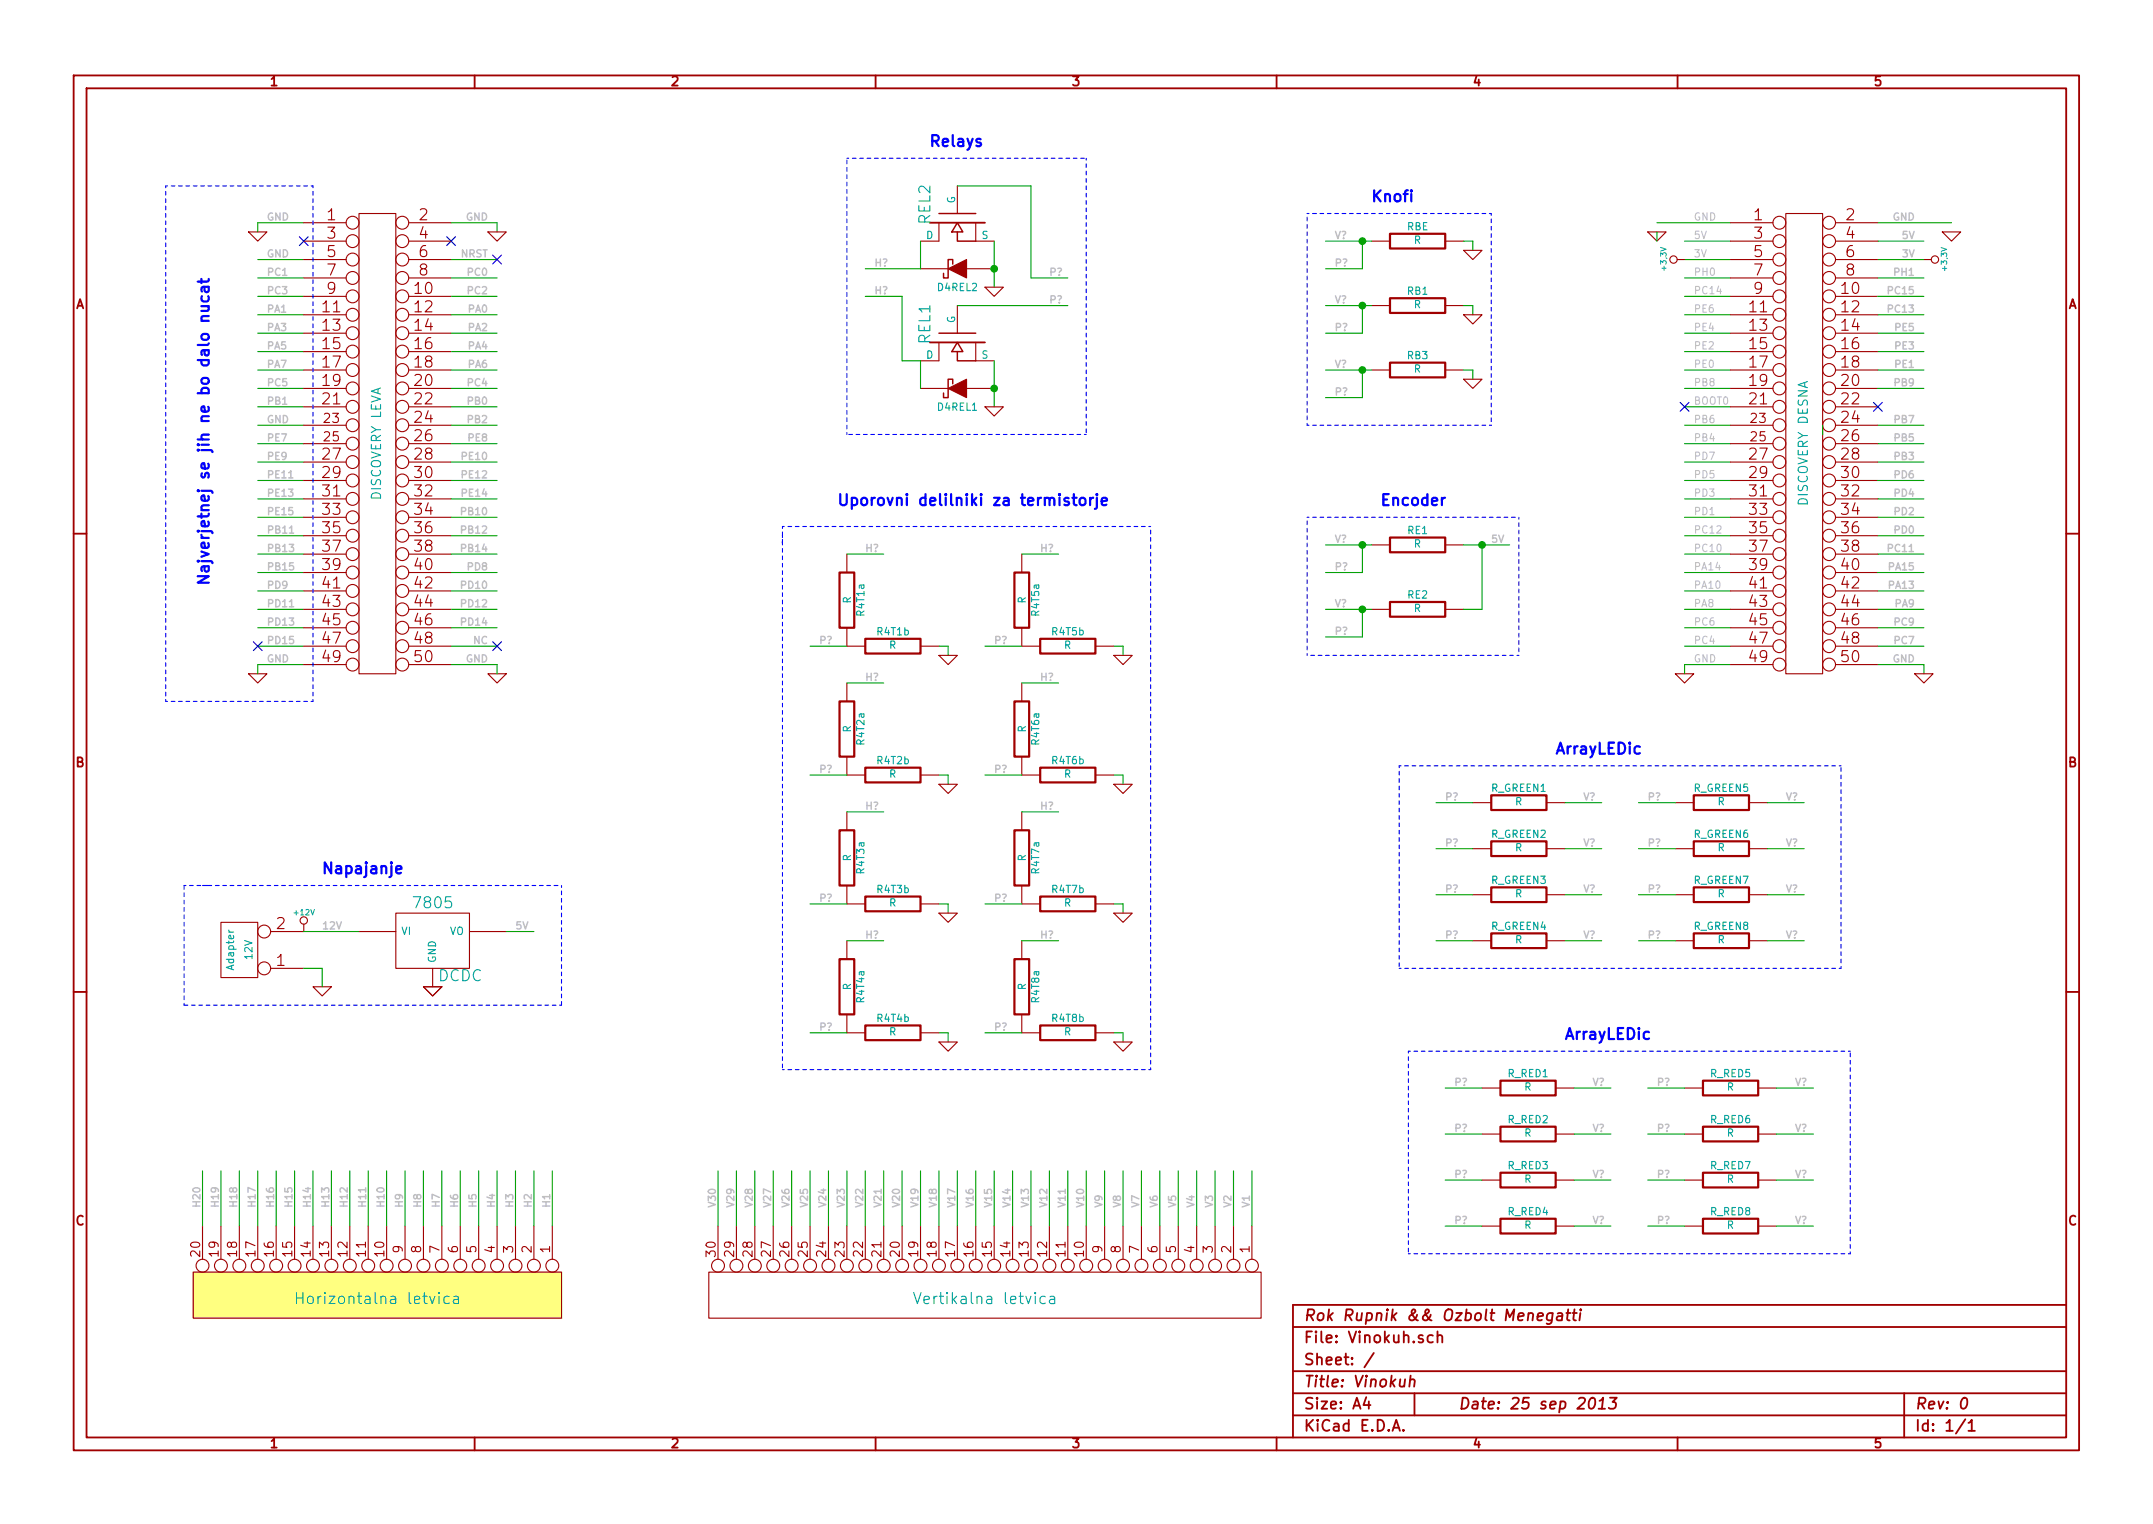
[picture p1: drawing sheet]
<svg xmlns="http://www.w3.org/2000/svg" width="297mm" height="210mm" viewBox="0 0 297 210" stroke-linecap="round" stroke-linejoin="round" font-family="sans-serif">
<g fill="none" stroke="#a00000" stroke-width=".25">
<path d="M10.2 10.4h276.6v189.7h-276.6zM11.9 12.2h273.2v186.1h-273.2zM65.5 10.4v1.8M120.8 10.4v1.8M176.1 10.4v1.8M231.4 10.4v1.8M128.3 30.7h7.6M128.3 47.2h7.6M10.2 73.6h1.7M285.1 73.6h1.7M10.2 136.8h1.7M285.1 136.8h1.7"/>
<path d="M65.5 198.3v1.8M120.8 198.3v1.8M176.1 198.3v1.8M178.4 183.1h106.7M178.4 189.2h106.7M178.4 195.3h106.7M178.4 192.2h106.7M188.5 192.8l-.4 1h1M188.8 193.3v1.1M189.5 186.7l-1.3 1.9M192.1 197.4l.5-1.5 .5 1.5M192.3 197h.7"/>
<path d="M193.2 190.3l-.1 .9a.45 .45 0 0 0 .6 0M193.6 197.3h.1l-.1 .1-.1-.1h.1v.1M193.9 190.3l-.2 1M194.5 190.4a.38 .38 0 0 1 .7 .1l-.1 .8M194.6 189.8l-.2 1.5M195.1 192.2v3.1M197.7 184.3a.48 .48 0 0 0-.7 0v.6a.48 .48 0 0 0 .7 .2M198.3 184.3a.38 .38 0 0 1 .7 .1v.8M198.3 183.7v1.5M212.1 181.7l.8-.2-.1-.3-.1-.1-.5 .1-.1 .8 .2 .2 .4-.1M214.2 181.2a.51 .51 0 0 0-.8 .3v.5a.53 .53 0 0 0 .7 .1M214.2 181.1l-.1 1.3a.48 .48 0 0 1-.7 .2"/>
<path d="M214.9 181.2l.2-.1 .4 .1 .1 .2-.1 .8M215.5 181.5l-.5 .1a.35 .35 0 0 0-.2 .5l.2 .1 .5-.1M216.1 181.1h.6M216.4 180.6l-.2 1.4 .1 .1 .3 .1M217 181.1h.6M217.2 180.6l-.1 1.4v.1l.3 .1M218 181.1l-.1 1.1M218.1 180.6l-.1 .1 .1 .1 .1-.1-.1-.1v.2M219.4 193a.35 .35 0 0 1 .4-.2 .35 .35 0 0 1 .3 .3 .87 .87 0 0 1-.6 1.3l-.2-.1a1.14 1.14 0 0 1 .1-1.3zM220.5 194.4h.9M220.7 193.3l.5-.5-.2 1.6M222.1 192.8h1l-.6 .6a.38 .38 0 0 1 .5 .3l-.1 .4-.2 .2-.6 .1-.2-.2"/>
<path d="M231.4 198.3v1.8M262.7 192.2v6.1M270.8 193a.35 .35 0 0 1 .3-.2 .35 .35 0 0 1 .3 .3 .87 .87 0 0 1-.6 1.3l-.1-.1a1.14 1.14 0 0 1 .1-1.3zM271.1 195.8l-1.3 2M271.6 196.3l.4-.4v1.5M271.6 197.4h.9M285.1 180h-106.7v18.3"/>
</g>
<g fill="none" stroke="#a00000" stroke-width=".3">
<path d="M191.8 32.3h7.6v2h-7.6zM191.8 41.1h7.6v2.1h-7.6zM191.8 50h7.6v2.1h-7.6zM115.8 79h2.1v7.6h-2.1zM140 79h2v7.6h-2zM191.8 74.2h7.6v2h-7.6zM115.8 96.8h2.1v7.6h-2.1zM119.4 88.1h7.6v2.1h-7.6zM140 96.8h2v7.6h-2zM143.5 88.1h7.6v2.1h-7.6zM191.8 83.1h7.6v2h-7.6zM115.8 114.5h2.1v7.7h-2.1z"/>
<path d="M119.4 105.9h7.6v2h-7.6zM140 114.5h2v7.7h-2zM143.5 105.9h7.6v2h-7.6zM205.7 116.1h7.7v2h-7.7zM205.7 109.7h7.7v2.1h-7.7zM233.7 116.1h7.6v2h-7.6zM233.7 109.7h7.6v2.1h-7.6zM115.8 132.3h2.1v7.6h-2.1zM119.4 123.7h7.6v2h-7.6zM140 132.3h2v7.6h-2zM143.5 123.7h7.6v2h-7.6zM205.7 128.8h7.7v2h-7.7z"/>
<path d="M205.7 122.4h7.7v2.1h-7.7zM233.7 128.8h7.6v2h-7.6zM233.7 122.4h7.6v2.1h-7.6zM119.4 141.5h7.6v2h-7.6zM143.5 141.5h7.6v2h-7.6zM207 155.4h7.6v2.1h-7.6zM207 149.1h7.6v2h-7.6zM234.9 155.4h7.7v2.1h-7.7zM234.9 149.1h7.7v2h-7.7zM207 168.1h7.6v2.1h-7.6zM207 161.8h7.6v2h-7.6zM234.9 168.1h7.7v2.1h-7.7z"/>
<path d="M234.9 161.8h7.7v2h-7.7z"/>
</g>
<g fill="none" stroke="#a00000" stroke-width=".15">
<path d="M34.3 32h2.5l-1.2 1.3zM41.9 30.7h5.9M41.9 33.3h5.9M41.9 35.8h5.9M41.9 38.3h5.9M49.5 29.5h5.1v63.5h-5.1zM56.4 30.7h5.8M56.4 33.3h5.8M56.4 35.8h5.8M56.4 38.3h5.8M67.3 32h2.5l-1.2 1.3zM127 37.1h3.8"/>
<path d="M129.5 30.7v2.6h-2.5M132.1 25.6v3.9M133.3 37.1h3.9M134.6 30.7v2.6h2.6M135.9 39.6h2.5l-1.2 1.3zM189.2 33.3h2.6M199.4 33.3h2.5M201.9 34.5h2.6l-1.3 1.3zM227.3 32h2.6l-1.3 1.3zM231.4 35.8h1M238.8 30.7h5.8M238.8 33.3h5.8"/>
<path d="M238.8 35.8h5.8M238.8 38.3h5.8M246.4 29.5h5.1v63.5h-5.1zM253.2 30.7h5.9M253.2 33.3h5.9M253.2 35.8h5.9M253.2 38.3h5.9M265.4 35.8h1M268 32h2.5l-1.3 1.3zM41.9 40.9h5.9M41.9 53.6h5.9M41.9 43.4h5.9"/>
<path d="M41.9 56.1h5.9M41.9 46h5.9M41.9 58.7h5.9M41.9 48.5h5.9M41.9 51h5.9M56.4 40.9h5.8M56.4 53.6h5.8M56.4 43.4h5.8M56.4 56.1h5.8M56.4 46h5.8M56.4 58.7h5.8M56.4 48.5h5.8"/>
<path d="M56.4 51h5.8M127 53.6h3.8M129.5 47.2v2.6h-2.5M132.1 42.2v3.8M133.3 53.6h3.9M134.6 47.2v2.6h2.6M135.9 56.1h2.5l-1.2 1.3zM189.2 51h2.6M189.2 42.2h2.6M199.4 51h2.5M199.4 42.2h2.5M201.9 43.4h2.6l-1.3 1.3z"/>
<path d="M201.9 52.3h2.6l-1.3 1.3zM238.8 40.9h5.8M238.8 53.6h5.8M238.8 43.4h5.8M238.8 56.1h5.8M238.8 46h5.8M238.8 58.7h5.8M238.8 48.5h5.8M238.8 51h5.8M253.2 40.9h5.9M253.2 53.6h5.9M253.2 43.4h5.9"/>
<path d="M253.2 56.1h5.9M253.2 46h5.9M253.2 58.7h5.9M253.2 48.5h5.9M253.2 51h5.9M41.9 66.3h5.9M41.9 79h5.9M41.9 68.8h5.9M41.9 71.4h5.9M41.9 61.2h5.9M41.9 73.9h5.9M41.9 63.7h5.9"/>
<path d="M41.9 76.4h5.9M56.4 66.3h5.8M56.4 79h5.8M56.4 68.8h5.8M56.4 71.4h5.8M56.4 61.2h5.8M56.4 73.9h5.8M56.4 63.7h5.8M56.4 76.4h5.8M116.8 76.4v2.6M141 76.4v2.6M189.2 75.2h2.6"/>
<path d="M199.4 75.2h2.5M238.8 66.3h5.8M238.8 79h5.8M238.8 68.8h5.8M238.8 71.4h5.8M238.8 61.2h5.8M238.8 73.9h5.8M238.8 63.7h5.8M238.8 76.4h5.8M253.2 66.3h5.9M253.2 79h5.9M253.2 68.8h5.9"/>
<path d="M253.2 71.4h5.9M253.2 61.2h5.9M253.2 73.9h5.9M253.2 63.7h5.9M253.2 76.4h5.9M34.3 93h2.5l-1.2 1.2zM41.9 89.1h5.9M41.9 91.7h5.9M41.9 81.5h5.9M41.9 84.1h5.9M41.9 86.6h5.9M56.4 89.1h5.8"/>
<path d="M56.4 91.7h5.8M56.4 81.5h5.8M56.4 84.1h5.8M56.4 86.6h5.8M67.3 93h2.5l-1.2 1.2zM116.8 86.6v2.5h2.6M116.8 94.2v2.6M127 89.1h2.5M129.5 90.4h2.6l-1.3 1.3zM141 86.6v2.5h2.5M141 94.2v2.6M151.1 89.1h2.6"/>
<path d="M153.7 90.4h2.5l-1.3 1.3zM189.2 84.1h2.6M199.4 84.1h2.5M231.1 93h2.6l-1.3 1.2zM238.8 89.1h5.8M238.8 91.7h5.8M238.8 81.5h5.8M238.8 84.1h5.8M238.8 86.6h5.8M253.2 89.1h5.9M253.2 91.7h5.9M253.2 81.5h5.9"/>
<path d="M253.2 84.1h5.9M253.2 86.6h5.9M264.2 93h2.5l-1.3 1.2zM116.8 104.4v2.5h2.6M116.8 112v2.5M127 106.9h2.5M129.5 108.2h2.6l-1.3 1.3zM141 104.4v2.5h2.5M141 112v2.5M151.1 106.9h2.6M153.7 108.2h2.5l-1.3 1.3zM203.2 117.1h2.5"/>
<path d="M203.2 110.7h2.5M213.4 117.1h2.5M213.4 110.7h2.5M231.1 117.1h2.6M231.1 110.7h2.6M241.3 117.1h2.5M241.3 110.7h2.5M30.5 127.2h5.1v7.7h-5.1zM37.3 133.6h4.6M41.9 127.5v1h-4.6M43.2 136.1h2.5l-1.3 1.3zM49.5 128.5h5.1"/>
<path d="M54.6 126h10.2v7.6h-10.2zM58.4 136.1h2.6l-1.3 1.3zM59.7 133.6v2.5M64.8 128.5h5M116.8 122.2v2.5h2.6M116.8 129.8v2.5M116.8 139.9v2.6h2.6M127 124.7h2.5M129.5 126h2.6l-1.3 1.2zM141 122.2v2.5h2.5M141 139.9v2.6h2.5M141 129.8v2.5"/>
<path d="M151.1 124.7h2.6M153.7 126h2.5l-1.3 1.2zM203.2 129.8h2.5M203.2 123.4h2.5M213.4 129.8h2.5M213.4 123.4h2.5M231.1 129.8h2.6M231.1 123.4h2.6M241.3 129.8h2.5M241.3 123.4h2.5M127 142.5h2.5M129.5 143.8h2.6l-1.3 1.2z"/>
<path d="M151.1 142.5h2.6M153.7 143.8h2.5l-1.3 1.2zM204.5 156.5h2.5M204.5 150.1h2.5M214.6 156.5h2.6M214.6 150.1h2.6M232.4 156.5h2.5M232.4 150.1h2.5M242.6 156.5h2.5M242.6 150.1h2.5M26.7 175.5h50.8v6.4h-50.8zM27.9 169.2v4.5"/>
<path d="M30.5 169.2v4.5M33 169.2v4.5M35.6 169.2v4.5M38.1 169.2v4.5M40.6 169.2v4.5M43.2 169.2v4.5M45.7 169.2v4.5M48.3 169.2v4.5M50.8 169.2v4.5M53.3 169.2v4.5M55.9 169.2v4.5M58.4 169.2v4.5"/>
<path d="M61 169.2v4.5M63.5 169.2v4.5M66 169.2v4.5M68.6 169.2v4.5M71.1 169.2v4.5M73.7 169.2v4.5M76.2 169.2v4.5M97.8 175.5h76.2v6.4h-76.2zM99.1 169.2v4.5M101.6 169.2v4.5M104.1 169.2v4.5M106.7 169.2v4.5"/>
<path d="M109.2 169.2v4.5M111.8 169.2v4.5M114.3 169.2v4.5M116.8 169.2v4.5M119.4 169.2v4.5M121.9 169.2v4.5M124.5 169.2v4.5M127 169.2v4.5M129.5 169.2v4.5M132.1 169.2v4.5M134.6 169.2v4.5M137.2 169.2v4.5"/>
<path d="M139.7 169.2v4.5M142.2 169.2v4.5M144.8 169.2v4.5M147.3 169.2v4.5M149.9 169.2v4.5M152.4 169.2v4.5M154.9 169.2v4.5M157.5 169.2v4.5M160 169.2v4.5M162.6 169.2v4.5M165.1 169.2v4.5M167.6 169.2v4.5"/>
<path d="M170.2 169.2v4.5M172.7 169.2v4.5M204.5 169.2h2.5M204.5 162.8h2.5M214.6 169.2h2.6M214.6 162.8h2.6M232.4 169.2h2.5M232.4 162.8h2.5M242.6 169.2h2.5M242.6 162.8h2.5"/>
<circle cx="48.6" cy="38.3" r=".89"/>
<circle cx="48.6" cy="30.7" r=".89"/>
<circle cx="48.6" cy="35.8" r=".89"/>
<circle cx="48.6" cy="33.3" r=".89"/>
<circle cx="55.5" cy="30.7" r=".89"/>
<circle cx="55.5" cy="38.3" r=".89"/>
<circle cx="55.5" cy="33.3" r=".89"/>
<circle cx="55.5" cy="35.8" r=".89"/>
<circle cx="230.9" cy="35.8" r=".51"/>
<circle cx="245.5" cy="30.7" r=".89"/>
<circle cx="245.5" cy="35.8" r=".89"/>
<circle cx="245.5" cy="33.3" r=".89"/>
<circle cx="245.5" cy="38.3" r=".89"/>
<circle cx="252.3" cy="30.7" r=".89"/>
<circle cx="252.3" cy="38.3" r=".89"/>
<circle cx="252.3" cy="35.8" r=".89"/>
<circle cx="252.3" cy="33.3" r=".89"/>
<circle cx="267" cy="35.8" r=".51"/>
<circle cx="48.6" cy="43.4" r=".89"/>
<circle cx="48.6" cy="46" r=".89"/>
<circle cx="48.6" cy="53.6" r=".89"/>
<circle cx="48.6" cy="58.7" r=".89"/>
<circle cx="48.6" cy="48.5" r=".89"/>
<circle cx="48.6" cy="56.1" r=".89"/>
<circle cx="48.6" cy="51" r=".89"/>
<circle cx="48.6" cy="40.9" r=".89"/>
<circle cx="55.5" cy="46" r=".89"/>
<circle cx="55.5" cy="58.7" r=".89"/>
<circle cx="55.5" cy="53.6" r=".89"/>
<circle cx="55.5" cy="43.4" r=".89"/>
<circle cx="55.5" cy="40.9" r=".89"/>
<circle cx="55.5" cy="56.1" r=".89"/>
<circle cx="55.5" cy="48.5" r=".89"/>
<circle cx="55.5" cy="51" r=".89"/>
<circle cx="245.5" cy="43.4" r=".89"/>
<circle cx="245.5" cy="51" r=".89"/>
<circle cx="245.5" cy="46" r=".89"/>
<circle cx="245.5" cy="58.7" r=".89"/>
<circle cx="245.5" cy="48.5" r=".89"/>
<circle cx="245.5" cy="53.6" r=".89"/>
<circle cx="245.5" cy="40.9" r=".89"/>
<circle cx="245.5" cy="56.1" r=".89"/>
<circle cx="252.3" cy="53.6" r=".89"/>
<circle cx="252.3" cy="43.4" r=".89"/>
<circle cx="252.3" cy="56.1" r=".89"/>
<circle cx="252.3" cy="58.7" r=".89"/>
<circle cx="252.3" cy="48.5" r=".89"/>
<circle cx="252.3" cy="40.9" r=".89"/>
<circle cx="252.3" cy="51" r=".89"/>
<circle cx="252.3" cy="46" r=".89"/>
<circle cx="48.6" cy="79" r=".89"/>
<circle cx="48.6" cy="71.4" r=".89"/>
<circle cx="48.6" cy="61.2" r=".89"/>
<circle cx="48.6" cy="66.3" r=".89"/>
<circle cx="48.6" cy="73.9" r=".89"/>
<circle cx="48.6" cy="63.7" r=".89"/>
<circle cx="48.6" cy="68.8" r=".89"/>
<circle cx="48.6" cy="76.4" r=".89"/>
<circle cx="55.5" cy="68.8" r=".89"/>
<circle cx="55.5" cy="79" r=".89"/>
<circle cx="55.5" cy="71.4" r=".89"/>
<circle cx="55.5" cy="61.2" r=".89"/>
<circle cx="55.5" cy="63.7" r=".89"/>
<circle cx="55.5" cy="66.3" r=".89"/>
<circle cx="55.5" cy="76.4" r=".89"/>
<circle cx="55.5" cy="73.9" r=".89"/>
<circle cx="245.5" cy="71.4" r=".89"/>
<circle cx="245.5" cy="61.2" r=".89"/>
<circle cx="245.5" cy="76.4" r=".89"/>
<circle cx="245.5" cy="66.3" r=".89"/>
<circle cx="245.5" cy="68.8" r=".89"/>
<circle cx="245.5" cy="73.9" r=".89"/>
<circle cx="245.5" cy="79" r=".89"/>
<circle cx="245.5" cy="63.7" r=".89"/>
<circle cx="252.3" cy="71.4" r=".89"/>
<circle cx="252.3" cy="73.9" r=".89"/>
<circle cx="252.3" cy="61.2" r=".89"/>
<circle cx="252.3" cy="63.7" r=".89"/>
<circle cx="252.3" cy="79" r=".89"/>
<circle cx="252.3" cy="68.8" r=".89"/>
<circle cx="252.3" cy="76.4" r=".89"/>
<circle cx="252.3" cy="66.3" r=".89"/>
<circle cx="48.6" cy="81.5" r=".89"/>
<circle cx="48.6" cy="89.1" r=".89"/>
<circle cx="48.6" cy="91.7" r=".89"/>
<circle cx="48.6" cy="84.1" r=".89"/>
<circle cx="48.6" cy="86.6" r=".89"/>
<circle cx="55.5" cy="89.1" r=".89"/>
<circle cx="55.5" cy="81.5" r=".89"/>
<circle cx="55.5" cy="84.1" r=".89"/>
<circle cx="55.5" cy="86.6" r=".89"/>
<circle cx="55.5" cy="91.7" r=".89"/>
<circle cx="245.5" cy="86.6" r=".89"/>
<circle cx="245.5" cy="89.1" r=".89"/>
<circle cx="245.5" cy="81.5" r=".89"/>
<circle cx="245.5" cy="84.1" r=".89"/>
<circle cx="245.5" cy="91.7" r=".89"/>
<circle cx="252.3" cy="84.1" r=".89"/>
<circle cx="252.3" cy="81.5" r=".89"/>
<circle cx="252.3" cy="86.6" r=".89"/>
<circle cx="252.3" cy="89.1" r=".89"/>
<circle cx="252.3" cy="91.7" r=".89"/>
<circle cx="36.4" cy="128.5" r=".89"/>
<circle cx="36.4" cy="133.6" r=".89"/>
<circle cx="41.9" cy="127" r=".51"/>
<circle cx="27.9" cy="174.6" r=".89"/>
<circle cx="30.5" cy="174.6" r=".89"/>
<circle cx="33" cy="174.6" r=".89"/>
<circle cx="35.6" cy="174.6" r=".89"/>
<circle cx="38.1" cy="174.6" r=".89"/>
<circle cx="40.6" cy="174.6" r=".89"/>
<circle cx="43.2" cy="174.6" r=".89"/>
<circle cx="45.7" cy="174.6" r=".89"/>
<circle cx="48.3" cy="174.6" r=".89"/>
<circle cx="50.8" cy="174.6" r=".89"/>
<circle cx="53.3" cy="174.6" r=".89"/>
<circle cx="55.9" cy="174.6" r=".89"/>
<circle cx="58.4" cy="174.6" r=".89"/>
<circle cx="61" cy="174.6" r=".89"/>
<circle cx="63.5" cy="174.6" r=".89"/>
<circle cx="66" cy="174.6" r=".89"/>
<circle cx="68.6" cy="174.6" r=".89"/>
<circle cx="71.1" cy="174.6" r=".89"/>
<circle cx="73.7" cy="174.6" r=".89"/>
<circle cx="76.2" cy="174.6" r=".89"/>
<circle cx="99.1" cy="174.6" r=".89"/>
<circle cx="101.6" cy="174.6" r=".89"/>
<circle cx="104.1" cy="174.6" r=".89"/>
<circle cx="106.7" cy="174.6" r=".89"/>
<circle cx="109.2" cy="174.6" r=".89"/>
<circle cx="111.8" cy="174.6" r=".89"/>
<circle cx="114.3" cy="174.6" r=".89"/>
<circle cx="116.8" cy="174.6" r=".89"/>
<circle cx="119.4" cy="174.6" r=".89"/>
<circle cx="121.9" cy="174.6" r=".89"/>
<circle cx="124.5" cy="174.6" r=".89"/>
<circle cx="127" cy="174.6" r=".89"/>
<circle cx="129.5" cy="174.6" r=".89"/>
<circle cx="132.1" cy="174.6" r=".89"/>
<circle cx="134.6" cy="174.6" r=".89"/>
<circle cx="137.2" cy="174.6" r=".89"/>
<circle cx="139.7" cy="174.6" r=".89"/>
<circle cx="142.2" cy="174.6" r=".89"/>
<circle cx="144.8" cy="174.6" r=".89"/>
<circle cx="147.3" cy="174.6" r=".89"/>
<circle cx="149.9" cy="174.6" r=".89"/>
<circle cx="152.4" cy="174.6" r=".89"/>
<circle cx="154.9" cy="174.6" r=".89"/>
<circle cx="157.5" cy="174.6" r=".89"/>
<circle cx="160" cy="174.6" r=".89"/>
<circle cx="162.6" cy="174.6" r=".89"/>
<circle cx="165.1" cy="174.6" r=".89"/>
<circle cx="167.6" cy="174.6" r=".89"/>
<circle cx="170.2" cy="174.6" r=".89"/>
<circle cx="172.7" cy="174.6" r=".89"/>
</g>
<g fill="none" stroke="#00a000" stroke-width=".15">
<path d="M35.6 35.8h6.3M35.6 38.3h6.3M41.9 30.7h-6.3v1.3M62.2 35.8h6.4M62.2 38.3h6.4M62.2 30.7h6.4v1.3M127 33.3v3.8h-7.6M132.1 25.6h10.1v12.7h5.1M137.2 33.3v6.3M182.9 33.3h6.3M188 33.3v3.8h-5.1M201.9 33.3h1.3v1.2"/>
<path d="M228.6 30.7h10.2M228.6 32v1.3M232.4 35.8h6.4M232.4 38.3h6.4M232.4 33.3h6.4M259.1 35.8h6.3M259.1 38.3h6.3M259.1 33.3h6.3M259.1 30.7h10.1M35.6 40.9h6.3M35.6 43.4h6.3M35.6 46h6.3"/>
<path d="M35.6 48.5h6.3M35.6 51h6.3M35.6 53.6h6.3M35.6 56.1h6.3M35.6 58.7h6.3M62.2 40.9h6.4M62.2 43.4h6.4M62.2 46h6.4M62.2 48.5h6.4M62.2 51h6.4M62.2 53.6h6.4M62.2 56.1h6.4"/>
<path d="M62.2 58.7h6.4M119.4 40.9h5.1v8.9h2.5v3.8M132.1 42.2h15.2M137.2 49.8v6.3M182.9 51h6.3M182.9 42.2h6.3M188 42.2v3.8h-5.1M188 51v3.9h-5.1M201.9 51h1.3v1.3M201.9 42.2h1.3v1.2M232.4 40.9h6.4M232.4 43.4h6.4"/>
<path d="M232.4 46h6.4M232.4 48.5h6.4M232.4 51h6.4M232.4 53.6h6.4M232.4 56.1h6.4M232.4 58.7h6.4M251.5 58.7v1.2M259.1 40.9h6.3M259.1 43.4h6.3M259.1 46h6.3M259.1 48.5h6.3M259.1 51h6.3"/>
<path d="M259.1 53.6h6.3M259.1 58.7h6.3M35.6 61.2h6.3M35.6 63.7h6.3M35.6 66.3h6.3M35.6 68.8h6.3M35.6 71.4h6.3M35.6 73.9h6.3M35.6 76.4h6.3M35.6 79h6.3M62.2 61.2h6.4M62.2 63.7h6.4"/>
<path d="M62.2 66.3h6.4M62.2 68.8h6.4M62.2 71.4h6.4M62.2 73.9h6.4M62.2 76.4h6.4M62.2 79h6.4M116.8 76.4h5.1M141 76.4h5M182.9 75.2h6.3M188 75.2v3.8h-5.1M201.9 75.2h6.4M204.5 75.2v8.9h-2.6"/>
<path d="M232.4 61.2h6.4M232.4 63.7h6.4M232.4 66.3h6.4M232.4 68.8h6.4M232.4 71.4h6.4M232.4 73.9h6.4M232.4 76.4h6.4M232.4 79h6.4M259.1 61.2h6.3M259.1 63.7h6.3M259.1 66.3h6.3M259.1 68.8h6.3"/>
<path d="M259.1 71.4h6.3M259.1 73.9h6.3M259.1 76.4h6.3M259.1 79h6.3M35.6 81.5h6.3M35.6 84.1h6.3M35.6 86.6h6.3M35.6 89.1h6.3M41.9 91.7h-6.3v1.3M62.2 81.5h6.4M62.2 84.1h6.4M62.2 86.6h6.4"/>
<path d="M62.2 89.1h6.4M62.2 91.7h6.4v1.3M111.8 89.1h5M116.8 94.2h5.1M129.5 89.1h1.3v1.3M135.9 89.1h5.1M141 94.2h5M153.7 89.1h1.2v1.3M182.9 84.1h6.3M188 84.1v3.8h-5.1M232.4 81.5h6.4M232.4 84.1h6.4"/>
<path d="M232.4 86.6h6.4M232.4 89.1h6.4M238.8 91.7h-6.4v1.3M259.1 81.5h6.3M259.1 84.1h6.3M259.1 86.6h6.3M259.1 89.1h6.3M259.1 91.7h6.3v1.3M111.8 106.9h5M116.8 112h5.1M129.5 106.9h1.3v1.3M135.9 106.9h5.1"/>
<path d="M141 112h5M153.7 106.9h1.2v1.3M198.1 110.7h5.1M198.1 117.1h5.1M215.9 110.7h5.1M215.9 117.1h5.1M226.1 110.7h5M226.1 117.1h5M243.8 110.7h5.1M243.8 117.1h5.1M41.9 133.6h2.5v2.5M41.9 128.5h7.6"/>
<path d="M69.8 128.5h3.9M111.8 124.7h5M116.8 129.8h5.1M129.5 124.7h1.3v1.3M135.9 124.7h5.1M141 129.8h5M153.7 124.7h1.2v1.3M198.1 123.4h5.1M198.1 129.8h5.1M215.9 123.4h5.1M215.9 129.8h5.1M226.1 123.4h5"/>
<path d="M226.1 129.8h5M243.8 123.4h5.1M243.8 129.8h5.1M111.8 142.5h5M129.5 142.5h1.3v1.3M135.9 142.5h5.1M153.7 142.5h1.2v1.3M199.4 150.1h5.1M199.4 156.5h5.1M217.2 150.1h5M217.2 156.5h5M227.3 150.1h5.1"/>
<path d="M227.3 156.5h5.1M245.1 150.1h5.1M245.1 156.5h5.1M27.9 161.5v7.7M30.5 161.5v7.7M33 161.5v7.7M35.6 161.5v7.7M38.1 161.5v7.7M40.6 161.5v7.7M43.2 161.5v7.7M45.7 161.5v7.7M48.3 161.5v7.7"/>
<path d="M50.8 161.5v7.7M53.3 161.5v7.7M55.9 161.5v7.7M58.4 161.5v7.7M61 161.5v7.7M63.5 161.5v7.7M66 161.5v7.7M68.6 161.5v7.7M71.1 161.5v7.7M73.7 161.5v7.7M76.2 161.5v7.7M99.1 161.5v7.7"/>
<path d="M101.6 161.5v7.7M104.1 161.5v7.7M106.7 161.5v7.7M109.2 161.5v7.7M111.8 161.5v7.7M114.3 161.5v7.7M116.8 161.5v7.7M119.4 161.5v7.7M121.9 161.5v7.7M124.5 161.5v7.7M127 161.5v7.7M129.5 161.5v7.7"/>
<path d="M132.1 161.5v7.7M134.6 161.5v7.7M137.2 161.5v7.7M139.7 161.5v7.7M142.2 161.5v7.7M144.8 161.5v7.7M147.3 161.5v7.7M149.9 161.5v7.7M152.4 161.5v7.7M154.9 161.5v7.7M157.5 161.5v7.7M160 161.5v7.7"/>
<path d="M162.6 161.5v7.7M165.1 161.5v7.7M167.6 161.5v7.7M170.2 161.5v7.7M172.7 161.5v7.7M199.4 162.8h5.1M199.4 169.2h5.1M217.2 162.8h5M217.2 169.2h5M227.3 162.8h5.1M227.3 169.2h5.1M245.1 162.8h5.1"/>
<path d="M245.1 169.2h5.1"/>
</g>
<g fill="none" stroke="#0000c0" stroke-width=".15">
<path d="M41.3 32.7l1.2 1.2M42.5 32.7l-1.2 1.2M61.6 32.7l1.2 1.2M62.8 32.7l-1.2 1.2M68 35.2l1.2 1.2M69.2 35.2l-1.2 1.2M231.8 55.5l1.2 1.2M233 55.5l-1.2 1.2M258.5 55.5l1.2 1.2M259.7 55.5l-1.2 1.2M35 88.5l1.2 1.3M36.2 88.5l-1.2 1.3"/>
<path d="M68 88.5l1.2 1.3M69.2 88.5l-1.2 1.3"/>
</g>
<g fill="#a00000" stroke="#a00000" stroke-width=".15">
<path d="M130.8 53.6l2.5-1.3v2.6z"/>
<path d="M130.8 37.1l2.5-1.3v2.5z"/>
</g>
<path d="M129.5 29.5h5.1M131.4 36.4v-.6h-.6v2.5h-.6v-.6M132.1 32v1.3h2.5M132.1 30.7l.7 1.3h-1.5zM129.5 46h5.1M131.4 53v-.7h-.6v2.6h-.6v-.7M132.1 48.5v1.3h2.5M132.1 47.2l.7 1.3h-1.5z" fill="none" stroke="#a00000" stroke-width=".2"/>
<path d="M26.7 175.5h50.8v6.4h-50.8z" fill="#ffff80" stroke="#ffff80" stroke-width=".25"/>
<path d="M40.9 178.3v1.6M40.9 179.1h.9M62 178.9a.48 .48 0 0 0-.7 .1l-.1 .6a.48 .48 0 0 0 .8 .2M62.6 178.9l.2-.1 .4 .1 .1 1M63.3 179.2l-.5 .1a.3 .3 0 0 0-.3 .3 .3 .3 0 0 0 .3 .3l.5-.1M126.1 178.3l.5 1.6 .5-1.6M144.2 178.9a.48 .48 0 0 0-.6 .1l-.1 .6a.48 .48 0 0 0 .7 .2M144.9 178.9l.1-.1 .4 .1 .1 1M145.5 179.2l-.5 .1a.3 .3 0 0 0-.2 .3 .3 .3 0 0 0 .2 .3l.5-.1" fill="none" stroke="#00a0a0" stroke-width=".15"/>
<g fill="none" stroke="#00f" stroke-width=".15" stroke-dasharray=".5" stroke-dashoffset=".3">
<path d="M22.9 25.6v71.2M43.2 25.6h-20.3M116.8 21.8h33.1M149.9 21.8v38.1M180.3 29.5h25.4M205.7 29.5v29.2M116.8 59.9v-38.1M149.9 59.9h-33.1M180.3 58.7v-29.2M205.7 58.7h-25.4M107.9 73.9v73.7M107.9 72.6v2.6"/>
<path d="M158.7 72.6h-50.8M180.3 71.4h29.2M209.5 71.4v19M22.9 96.8h20.3M43.2 96.8v-71.2M180.3 90.4v-19M209.5 90.4h-29.2M193 105.7h61M193 105.7v27.9M25.4 138.7v-16.5M25.4 122.2h3.8M27.9 122.2h49.6"/>
<path d="M77.5 122.2v16.5M77.5 138.7h-52.1M193 133.6h61M254 133.6v-27.9M107.9 147.6h50.8M158.7 147.6v-75M194.3 145h61M194.3 145v28M194.3 173h61M255.3 173v-28"/>
</g>
<g fill="none" stroke="#00f" stroke-width=".3">
<path d="M27.3 79.5h1.5l-1.5 .9h1.5M27.3 77.4l.1 .1v-.1v-.1l-.1 .1h.1M27.8 77.4h1.3l.2 .3M27.8 76.1l1 .3-1 .4M28.2 78.1v.5a.3 .3 0 0 0 .3 .3 .3 .3 0 0 0 .3-.3l-.1-.5M28.7 74.9l.1 .5-.2 .2-.7-.1-.1-.1 .1-.5 .3-.1 .1 .8M28.8 78.1l-.9 .1-.1 .2 .1 .4M148 68.7h.5M148.2 68.2v1.3v.1l.3 .1M149 68.8a.42 .42 0 0 1 .4-.1 .42 .42 0 0 1 .4 .3v.4a.43 .43 0 0 1-.4 .3 .43 .43 0 0 1-.5-.3zM150.4 68.7v1M150.8 68.7l-.3 .1-.1 .2"/>
<path d="M151.3 68.7v1.3l-.2 .2M151.3 68.2v.1l.1-.1h-.1v.1M152 69.2l.7-.1v-.3l-.5-.1-.2 .2 .1 .7 .1 .1 .5-.1M54.7 120l.7-.1-.1-.3-.4-.1-.2 .2v.7l.2 .1 .4-.1"/>
</g>
<g fill="#00a000" stroke="#00a000" stroke-width=".25">
<circle cx="137.2" cy="37.1" r=".41"/>
<circle cx="137.2" cy="53.6" r=".41"/>
<circle cx="188" cy="33.3" r=".41"/>
<circle cx="188" cy="42.2" r=".41"/>
<circle cx="188" cy="51" r=".41"/>
<circle cx="188" cy="75.2" r=".41"/>
<circle cx="188" cy="84.1" r=".41"/>
<circle cx="204.5" cy="75.2" r=".41"/>
</g>
<g font-size="2.1" fill="#00f">
<text x="128.3" y="20.3">Relays</text>
<text x="189.2" y="27.9">Knofi</text>
<text x="115.6" y="69.8">Uporovni delilniki za termistorje</text>
<text x="190.5" y="69.8">Encoder</text>
<text x="29" y="73.9" transform="rotate(-90 29 73.9)">Najverjetnej se jih ne bo dalo nucat</text>
<text x="214.6" y="104.1">ArrayLEDic</text>
<text x="44.4" y="120.6">Napajanje</text>
<text x="215.9" y="143.5">ArrayLEDic</text>
</g>
<g font-size="2.1" fill="#a00000">
<text x="45.1" y="30.5">1</text>
<text x="45.1" y="33">3</text>
<text x="45.1" y="35.6">5</text>
<text x="57.8" y="30.5">2</text>
<text x="57.8" y="33">4</text>
<text x="57.8" y="35.6">6</text>
<text x="242" y="30.5">1</text>
<text x="242" y="33">3</text>
<text x="242" y="35.6">5</text>
<text x="254.7" y="30.5">2</text>
<text x="254.7" y="33">4</text>
<text x="254.7" y="35.6">6</text>
<text x="45.1" y="38.1">7</text>
<text x="45.1" y="40.6">9</text>
<text x="57.3" y="40.6">10</text>
<text x="57.8" y="38.1">8</text>
<text x="242" y="38.1">7</text>
<text x="242" y="40.6">9</text>
<text x="254.1" y="40.6">10</text>
<text x="254.7" y="38.1">8</text>
<text x="44.6" y="43.2">11</text>
<text x="44.6" y="45.7">13</text>
<text x="57.3" y="43.2">12</text>
<text x="57.3" y="45.7">14</text>
<text x="241.4" y="43.2">11</text>
<text x="241.4" y="45.7">13</text>
<text x="254.1" y="43.2">12</text>
<text x="254.1" y="45.7">14</text>
<text x="44.6" y="48.3">15</text>
<text x="44.6" y="50.8">17</text>
<text x="44.6" y="53.3">19</text>
<text x="57.3" y="53.3">20</text>
<text x="57.3" y="48.3">16</text>
<text x="57.3" y="50.8">18</text>
<text x="241.4" y="48.3">15</text>
<text x="241.4" y="50.8">17</text>
<text x="241.4" y="53.3">19</text>
<text x="254.1" y="53.3">20</text>
<text x="254.1" y="48.3">16</text>
<text x="254.1" y="50.8">18</text>
<text x="44.6" y="55.9">21</text>
<text x="57.3" y="55.9">22</text>
<text x="57.3" y="58.4">24</text>
<text x="241.4" y="55.9">21</text>
<text x="254.1" y="55.9">22</text>
<text x="254.1" y="58.4">24</text>
<text x="44.6" y="63.5">27</text>
<text x="57.3" y="61">26</text>
<text x="57.3" y="63.5">28</text>
<text x="241.4" y="63.5">27</text>
<text x="254.1" y="61">26</text>
<text x="254.1" y="63.5">28</text>
<text x="44.6" y="68.6">31</text>
<text x="44.6" y="71.1">33</text>
<text x="44.6" y="66">29</text>
<text x="57.3" y="66">30</text>
<text x="57.3" y="68.6">32</text>
<text x="57.3" y="71.1">34</text>
<text x="241.4" y="68.6">31</text>
<text x="241.4" y="71.1">33</text>
<text x="241.4" y="66">29</text>
<text x="254.1" y="66">30</text>
<text x="254.1" y="68.6">32</text>
<text x="254.1" y="71.1">34</text>
<text x="44.6" y="73.7">35</text>
<text x="44.6" y="76.2">37</text>
<text x="57.3" y="73.7">36</text>
<text x="57.3" y="76.2">38</text>
<text x="241.4" y="73.7">35</text>
<text x="241.4" y="76.2">37</text>
<text x="254.1" y="73.7">36</text>
<text x="254.1" y="76.2">38</text>
<text x="44.6" y="81.3">41</text>
<text x="44.6" y="83.8">43</text>
<text x="44.6" y="78.7">39</text>
<text x="57.3" y="78.7">40</text>
<text x="57.3" y="81.3">42</text>
<text x="57.3" y="83.8">44</text>
<text x="241.4" y="81.3">41</text>
<text x="241.4" y="83.8">43</text>
<text x="241.4" y="78.7">39</text>
<text x="254.1" y="78.7">40</text>
<text x="254.1" y="81.3">42</text>
<text x="254.1" y="83.8">44</text>
<text x="44.6" y="86.4">45</text>
<text x="44.6" y="88.9">47</text>
<text x="57.3" y="86.4">46</text>
<text x="57.3" y="88.9">48</text>
<text x="241.4" y="86.4">45</text>
<text x="241.4" y="88.9">47</text>
<text x="254.1" y="86.4">46</text>
<text x="254.1" y="88.9">48</text>
<text x="44.6" y="91.4">49</text>
<text x="57.3" y="91.4">50</text>
<text x="241.4" y="91.4">49</text>
<text x="254.1" y="91.4">50</text>
<text x="38.2" y="128.3">2</text>
<text x="38.2" y="133.3">1</text>
<text x="179.9" y="185.4">File: Vinokuh.sch</text>
<text x="179.9" y="182.3">Rok Rupnik &amp;&amp; Ozbolt Menegatti</text>
<text x="179.9" y="191.5">Title: Vinokuh</text>
<text x="179.9" y="188.4">Sheet: /</text>
<text x="179.9" y="197.6">KiCad E.D.A.</text>
<text x="179.9" y="194.5">Size: A4</text>
<text x="201.2" y="194.5">Date: 25 sep 2013</text>
<text x="264.2" y="194.5">Rev: 0</text>
<text x="264.2" y="197.6">Id: 1/1</text>
</g>
<g font-size="2.1" fill="#00a0a0">
<text x="128.4" y="30.9" transform="rotate(-90 128.4 30.9)">REL2</text>
<text x="128.4" y="47.4" transform="rotate(-90 128.4 47.4)">REL1</text>
<text x="57.3" y="125.4">7805</text>
<text x="60.5" y="135.5">DCDC</text>
<text x="42.1" y="180">Horizontalna letvica</text>
<text x="127.2" y="180">Vertikalna letvica</text>
</g>
<g font-size="1.8" fill="#a00000">
<text x="37.3" y="11.9">1</text>
<text x="92.7" y="11.9">2</text>
<text x="148" y="11.9">3</text>
<text x="203.3" y="11.9">4</text>
<text x="258.6" y="11.9">5</text>
<text x="10.4" y="42.7">A</text>
<text x="285.3" y="42.7">A</text>
<text x="44.8" y="58.4">23</text>
<text x="241.6" y="58.4">23</text>
<text x="44.8" y="61">25</text>
<text x="241.6" y="61">25</text>
<text x="10.4" y="105.9">B</text>
<text x="285.3" y="105.9">B</text>
<text x="10.4" y="169.1">C</text>
<text x="27.7" y="173.3" transform="rotate(-90 27.7 173.3)">20</text>
<text x="30.2" y="173.3" transform="rotate(-90 30.2 173.3)">19</text>
<text x="32.8" y="173.3" transform="rotate(-90 32.8 173.3)">18</text>
<text x="35.3" y="173.3" transform="rotate(-90 35.3 173.3)">17</text>
<text x="37.8" y="173.3" transform="rotate(-90 37.8 173.3)">16</text>
<text x="40.4" y="173.3" transform="rotate(-90 40.4 173.3)">15</text>
<text x="42.9" y="173.3" transform="rotate(-90 42.9 173.3)">14</text>
<text x="45.5" y="173.3" transform="rotate(-90 45.5 173.3)">13</text>
<text x="48" y="173.3" transform="rotate(-90 48 173.3)">12</text>
<text x="50.5" y="173.3" transform="rotate(-90 50.5 173.3)">11</text>
<text x="53.1" y="173.3" transform="rotate(-90 53.1 173.3)">10</text>
<text x="55.6" y="172.8" transform="rotate(-90 55.6 172.8)">9</text>
<text x="58.2" y="172.8" transform="rotate(-90 58.2 172.8)">8</text>
<text x="60.7" y="172.8" transform="rotate(-90 60.7 172.8)">7</text>
<text x="63.2" y="172.8" transform="rotate(-90 63.2 172.8)">6</text>
<text x="65.8" y="172.8" transform="rotate(-90 65.8 172.8)">5</text>
<text x="68.3" y="172.8" transform="rotate(-90 68.3 172.8)">4</text>
<text x="70.9" y="172.8" transform="rotate(-90 70.9 172.8)">3</text>
<text x="73.4" y="172.8" transform="rotate(-90 73.4 172.8)">2</text>
<text x="75.9" y="172.8" transform="rotate(-90 75.9 172.8)">1</text>
<text x="98.8" y="173.3" transform="rotate(-90 98.8 173.3)">30</text>
<text x="101.3" y="173.3" transform="rotate(-90 101.3 173.3)">29</text>
<text x="103.9" y="173.3" transform="rotate(-90 103.9 173.3)">28</text>
<text x="106.4" y="173.3" transform="rotate(-90 106.4 173.3)">27</text>
<text x="109" y="173.3" transform="rotate(-90 109 173.3)">26</text>
<text x="111.5" y="173.3" transform="rotate(-90 111.5 173.3)">25</text>
<text x="114" y="173.3" transform="rotate(-90 114 173.3)">24</text>
<text x="116.6" y="173.3" transform="rotate(-90 116.6 173.3)">23</text>
<text x="119.1" y="173.3" transform="rotate(-90 119.1 173.3)">22</text>
<text x="121.7" y="173.3" transform="rotate(-90 121.7 173.3)">21</text>
<text x="124.2" y="173.3" transform="rotate(-90 124.2 173.3)">20</text>
<text x="126.7" y="173.3" transform="rotate(-90 126.7 173.3)">19</text>
<text x="129.3" y="173.3" transform="rotate(-90 129.3 173.3)">18</text>
<text x="131.8" y="173.3" transform="rotate(-90 131.8 173.3)">17</text>
<text x="134.4" y="173.3" transform="rotate(-90 134.4 173.3)">16</text>
<text x="136.9" y="173.3" transform="rotate(-90 136.9 173.3)">15</text>
<text x="139.4" y="173.3" transform="rotate(-90 139.4 173.3)">14</text>
<text x="142" y="173.3" transform="rotate(-90 142 173.3)">13</text>
<text x="144.5" y="173.3" transform="rotate(-90 144.5 173.3)">12</text>
<text x="147.1" y="173.3" transform="rotate(-90 147.1 173.3)">11</text>
<text x="149.6" y="173.3" transform="rotate(-90 149.6 173.3)">10</text>
<text x="152.1" y="172.8" transform="rotate(-90 152.1 172.8)">9</text>
<text x="154.7" y="172.8" transform="rotate(-90 154.7 172.8)">8</text>
<text x="157.2" y="172.8" transform="rotate(-90 157.2 172.8)">7</text>
<text x="159.8" y="172.8" transform="rotate(-90 159.8 172.8)">6</text>
<text x="162.3" y="172.8" transform="rotate(-90 162.3 172.8)">5</text>
<text x="164.8" y="172.8" transform="rotate(-90 164.8 172.8)">4</text>
<text x="167.4" y="172.8" transform="rotate(-90 167.4 172.8)">3</text>
<text x="169.9" y="172.8" transform="rotate(-90 169.9 172.8)">2</text>
<text x="172.5" y="172.8" transform="rotate(-90 172.5 172.8)">1</text>
<text x="285.3" y="169.1">C</text>
<text x="37.3" y="199.8">1</text>
<text x="92.7" y="199.8">2</text>
<text x="148" y="199.8">3</text>
<text x="203.3" y="199.8">4</text>
<text x="258.6" y="199.8">5</text>
</g>
<g font-size="1.8" fill="#00a0a0">
<text x="52.6" y="69" transform="rotate(-90 52.6 69)">DISCOVERY LEVA</text>
<text x="249.5" y="69.7" transform="rotate(-90 249.5 69.7)">DISCOVERY DESNA</text>
</g>
<g font-size="1.4" fill="#00a0a0">
<text x="131.8" y="28.1" transform="rotate(-90 131.8 28.1)">G</text>
<text x="127.8" y="33">D</text>
<text x="135.4" y="33">S</text>
<text x="194.1" y="31.8">RBE</text>
<text x="195" y="33.7">R</text>
<text x="129.4" y="40.2">D4REL2</text>
<text x="194.2" y="40.7">RB1</text>
<text x="131.8" y="44.6" transform="rotate(-90 131.8 44.6)">G</text>
<text x="195" y="42.6">R</text>
<text x="127.8" y="49.5">D</text>
<text x="135.4" y="49.5">S</text>
<text x="194.2" y="49.6">RB3</text>
<text x="195" y="51.5">R</text>
<text x="129.4" y="56.7">D4REL1</text>
<text x="194.2" y="73.7">RE1</text>
<text x="195" y="75.6">R</text>
<text x="117.4" y="83.3" transform="rotate(-90 117.4 83.3)">R</text>
<text x="141.6" y="83.3" transform="rotate(-90 141.6 83.3)">R</text>
<text x="194.2" y="82.6">RE2</text>
<text x="119.3" y="84.9" transform="rotate(-90 119.3 84.9)">R4T1a</text>
<text x="121" y="87.7">R4T1b</text>
<text x="122.7" y="89.6">R</text>
<text x="143.4" y="84.9" transform="rotate(-90 143.4 84.9)">R4T5a</text>
<text x="145.2" y="87.7">R4T5b</text>
<text x="146.8" y="89.6">R</text>
<text x="195" y="84.5">R</text>
<text x="117.4" y="101.1" transform="rotate(-90 117.4 101.1)">R</text>
<text x="141.6" y="101.1" transform="rotate(-90 141.6 101.1)">R</text>
<text x="119.3" y="102.7" transform="rotate(-90 119.3 102.7)">R4T2a</text>
<text x="121" y="105.5">R4T2b</text>
<text x="122.7" y="107.3">R</text>
<text x="143.4" y="102.7" transform="rotate(-90 143.4 102.7)">R4T6a</text>
<text x="145.2" y="105.5">R4T6b</text>
<text x="146.8" y="107.3">R</text>
<text x="205.7" y="109.3">R_GREEN1</text>
<text x="209" y="111.1">R</text>
<text x="233.7" y="109.3">R_GREEN5</text>
<text x="237" y="111.1">R</text>
<text x="117.4" y="118.8" transform="rotate(-90 117.4 118.8)">R</text>
<text x="141.6" y="118.8" transform="rotate(-90 141.6 118.8)">R</text>
<text x="205.7" y="115.6">R_GREEN2</text>
<text x="209" y="117.5">R</text>
<text x="233.7" y="115.6">R_GREEN6</text>
<text x="237" y="117.5">R</text>
<text x="119.3" y="120.5" transform="rotate(-90 119.3 120.5)">R4T3a</text>
<text x="121" y="123.3">R4T3b</text>
<text x="122.7" y="125.1">R</text>
<text x="143.4" y="120.5" transform="rotate(-90 143.4 120.5)">R4T7a</text>
<text x="145.2" y="123.3">R4T7b</text>
<text x="146.8" y="125.1">R</text>
<text x="205.7" y="122">R_GREEN3</text>
<text x="209" y="123.8">R</text>
<text x="233.7" y="122">R_GREEN7</text>
<text x="237" y="123.8">R</text>
<text x="55.4" y="129">VI</text>
<text x="62" y="129">VO</text>
<text x="205.7" y="128.3">R_GREEN4</text>
<text x="209" y="130.2">R</text>
<text x="233.7" y="128.3">R_GREEN8</text>
<text x="237" y="130.2">R</text>
<text x="32.3" y="133.7" transform="rotate(-90 32.3 133.7)">Adapter</text>
<text x="34.9" y="132.3" transform="rotate(-90 34.9 132.3)">12V</text>
<text x="60.2" y="132.8" transform="rotate(-90 60.2 132.8)">GND</text>
<text x="117.4" y="136.6" transform="rotate(-90 117.4 136.6)">R</text>
<text x="141.6" y="136.6" transform="rotate(-90 141.6 136.6)">R</text>
<text x="119.3" y="138.2" transform="rotate(-90 119.3 138.2)">R4T4a</text>
<text x="121" y="141">R4T4b</text>
<text x="122.7" y="142.9">R</text>
<text x="143.4" y="138.2" transform="rotate(-90 143.4 138.2)">R4T8a</text>
<text x="145.2" y="141">R4T8b</text>
<text x="146.8" y="142.9">R</text>
<text x="208" y="148.7">R_RED1</text>
<text x="236" y="148.7">R_RED5</text>
<text x="208" y="155">R_RED2</text>
<text x="210.3" y="150.5">R</text>
<text x="236" y="155">R_RED6</text>
<text x="238.2" y="150.5">R</text>
<text x="208" y="161.4">R_RED3</text>
<text x="210.3" y="156.9">R</text>
<text x="236" y="161.4">R_RED7</text>
<text x="238.2" y="156.9">R</text>
<text x="208" y="167.7">R_RED4</text>
<text x="210.3" y="163.2">R</text>
<text x="236" y="167.7">R_RED8</text>
<text x="238.2" y="163.2">R</text>
<text x="210.3" y="169.6">R</text>
<text x="238.2" y="169.6">R</text>
</g>
<g font-size="1.4" fill="#c0c0c0">
<text x="36.8" y="30.5">GND</text>
<text x="36.8" y="35.6">GND</text>
<text x="63.6" y="35.6">NRST</text>
<text x="64.2" y="30.5">GND</text>
<text x="184.1" y="33">V?</text>
<text x="233.7" y="33">5V</text>
<text x="233.7" y="35.6">3V</text>
<text x="233.7" y="30.5">GND</text>
<text x="261.1" y="30.5">GND</text>
<text x="262.5" y="35.6">3V</text>
<text x="262.5" y="33">5V</text>
<text x="36.8" y="38.1">PC1</text>
<text x="36.8" y="40.6">PC3</text>
<text x="64.6" y="38.1">PC0</text>
<text x="64.6" y="40.6">PC2</text>
<text x="120.6" y="36.8">H?</text>
<text x="120.6" y="40.6">H?</text>
<text x="144.8" y="38.1">P?</text>
<text x="144.8" y="41.9">P?</text>
<text x="184.1" y="41.9">V?</text>
<text x="184.1" y="36.8">P?</text>
<text x="233.7" y="38.1">PH0</text>
<text x="233.7" y="40.6">PC14</text>
<text x="260.7" y="40.6">PC15</text>
<text x="261.5" y="38.1">PH1</text>
<text x="36.8" y="43.2">PA1</text>
<text x="36.8" y="45.7">PA3</text>
<text x="64.6" y="43.2">PA0</text>
<text x="64.6" y="45.7">PA2</text>
<text x="184.1" y="45.7">P?</text>
<text x="233.7" y="43.2">PE6</text>
<text x="233.7" y="45.7">PE4</text>
<text x="260.7" y="43.2">PC13</text>
<text x="261.5" y="45.7">PE5</text>
<text x="36.8" y="48.3">PA5</text>
<text x="36.8" y="50.8">PA7</text>
<text x="36.8" y="53.3">PC5</text>
<text x="64.6" y="48.3">PA4</text>
<text x="64.6" y="50.8">PA6</text>
<text x="64.6" y="53.3">PC4</text>
<text x="184.1" y="50.8">V?</text>
<text x="233.7" y="48.3">PE2</text>
<text x="233.7" y="50.8">PE0</text>
<text x="233.7" y="53.3">PB8</text>
<text x="261.5" y="53.3">PB9</text>
<text x="261.5" y="48.3">PE3</text>
<text x="261.5" y="50.8">PE1</text>
<text x="36.8" y="55.9">PB1</text>
<text x="36.8" y="58.4">GND</text>
<text x="64.6" y="55.9">PB0</text>
<text x="64.6" y="58.4">PB2</text>
<text x="184.1" y="54.6">P?</text>
<text x="233.7" y="55.9">BOOT0</text>
<text x="233.7" y="58.4">PB6</text>
<text x="261.5" y="58.4">PB7</text>
<text x="36.8" y="61">PE7</text>
<text x="36.8" y="63.5">PE9</text>
<text x="63.9" y="63.5">PE10</text>
<text x="64.7" y="61">PE8</text>
<text x="233.7" y="61">PB4</text>
<text x="233.7" y="63.5">PD7</text>
<text x="261.5" y="61">PB5</text>
<text x="261.5" y="63.5">PB3</text>
<text x="36.8" y="66">PE11</text>
<text x="36.8" y="68.6">PE13</text>
<text x="36.8" y="71.1">PE15</text>
<text x="63.9" y="71.1">PB10</text>
<text x="63.9" y="66">PE12</text>
<text x="63.9" y="68.6">PE14</text>
<text x="233.7" y="66">PD5</text>
<text x="233.7" y="68.6">PD3</text>
<text x="233.7" y="71.1">PD1</text>
<text x="261.5" y="66">PD6</text>
<text x="261.5" y="68.6">PD4</text>
<text x="261.5" y="71.1">PD2</text>
<text x="36.8" y="73.7">PB11</text>
<text x="36.8" y="76.2">PB13</text>
<text x="63.9" y="73.7">PB12</text>
<text x="63.9" y="76.2">PB14</text>
<text x="119.4" y="76.2">H?</text>
<text x="143.5" y="76.2">H?</text>
<text x="184.1" y="74.9">V?</text>
<text x="205.7" y="74.9">5V</text>
<text x="233.7" y="73.7">PC12</text>
<text x="233.7" y="76.2">PC10</text>
<text x="260.7" y="76.2">PC11</text>
<text x="261.5" y="73.7">PD0</text>
<text x="36.8" y="78.7">PB15</text>
<text x="36.8" y="81.3">PD9</text>
<text x="36.8" y="83.8">PD11</text>
<text x="63.9" y="81.3">PD10</text>
<text x="63.9" y="83.8">PD12</text>
<text x="64.6" y="78.7">PD8</text>
<text x="184.1" y="83.8">V?</text>
<text x="184.1" y="78.7">P?</text>
<text x="233.7" y="78.7">PA14</text>
<text x="233.7" y="81.3">PA10</text>
<text x="233.7" y="83.8">PA8</text>
<text x="260.7" y="78.7">PA15</text>
<text x="260.7" y="81.3">PA13</text>
<text x="261.5" y="83.8">PA9</text>
<text x="36.8" y="86.4">PD13</text>
<text x="36.8" y="88.9">PD15</text>
<text x="63.9" y="86.4">PD14</text>
<text x="65.3" y="88.9">NC</text>
<text x="113" y="88.9">P?</text>
<text x="137.2" y="88.9">P?</text>
<text x="184.1" y="87.6">P?</text>
<text x="233.7" y="86.4">PC6</text>
<text x="233.7" y="88.9">PC4</text>
<text x="261.5" y="86.4">PC9</text>
<text x="261.5" y="88.9">PC7</text>
<text x="36.8" y="91.4">GND</text>
<text x="64.2" y="91.4">GND</text>
<text x="119.4" y="94">H?</text>
<text x="143.5" y="94">H?</text>
<text x="233.7" y="91.4">GND</text>
<text x="261.1" y="91.4">GND</text>
<text x="113" y="106.7">P?</text>
<text x="137.2" y="106.7">P?</text>
<text x="119.4" y="111.8">H?</text>
<text x="143.5" y="111.8">H?</text>
<text x="199.4" y="110.5">P?</text>
<text x="218.4" y="110.5">V?</text>
<text x="227.3" y="110.5">P?</text>
<text x="246.4" y="110.5">V?</text>
<text x="199.4" y="116.8">P?</text>
<text x="218.4" y="116.8">V?</text>
<text x="227.3" y="116.8">P?</text>
<text x="246.4" y="116.8">V?</text>
<text x="113" y="124.5">P?</text>
<text x="137.2" y="124.5">P?</text>
<text x="199.4" y="123.2">P?</text>
<text x="218.4" y="123.2">V?</text>
<text x="227.3" y="123.2">P?</text>
<text x="246.4" y="123.2">V?</text>
<text x="44.4" y="128.3">12V</text>
<text x="71.1" y="128.3">5V</text>
<text x="119.4" y="129.5">H?</text>
<text x="143.5" y="129.5">H?</text>
<text x="199.4" y="129.5">P?</text>
<text x="218.4" y="129.5">V?</text>
<text x="227.3" y="129.5">P?</text>
<text x="246.4" y="129.5">V?</text>
<text x="113" y="142.2">P?</text>
<text x="137.2" y="142.2">P?</text>
<text x="200.7" y="149.9">P?</text>
<text x="219.7" y="149.9">V?</text>
<text x="228.6" y="149.9">P?</text>
<text x="247.6" y="149.9">V?</text>
<text x="200.7" y="156.2">P?</text>
<text x="219.7" y="156.2">V?</text>
<text x="228.6" y="156.2">P?</text>
<text x="247.6" y="156.2">V?</text>
<text x="27.7" y="166.6" transform="rotate(-90 27.7 166.6)">H20</text>
<text x="30.2" y="166.6" transform="rotate(-90 30.2 166.6)">H19</text>
<text x="32.8" y="166.6" transform="rotate(-90 32.8 166.6)">H18</text>
<text x="35.3" y="166.6" transform="rotate(-90 35.3 166.6)">H17</text>
<text x="37.8" y="166.6" transform="rotate(-90 37.8 166.6)">H16</text>
<text x="40.4" y="166.6" transform="rotate(-90 40.4 166.6)">H15</text>
<text x="42.9" y="166.6" transform="rotate(-90 42.9 166.6)">H14</text>
<text x="45.5" y="166.6" transform="rotate(-90 45.5 166.6)">H13</text>
<text x="48" y="166.6" transform="rotate(-90 48 166.6)">H12</text>
<text x="50.5" y="166.6" transform="rotate(-90 50.5 166.6)">H11</text>
<text x="53.1" y="166.6" transform="rotate(-90 53.1 166.6)">H10</text>
<text x="55.6" y="166.6" transform="rotate(-90 55.6 166.6)">H9</text>
<text x="58.2" y="166.6" transform="rotate(-90 58.2 166.6)">H8</text>
<text x="60.7" y="166.6" transform="rotate(-90 60.7 166.6)">H7</text>
<text x="63.2" y="166.6" transform="rotate(-90 63.2 166.6)">H6</text>
<text x="65.8" y="166.6" transform="rotate(-90 65.8 166.6)">H5</text>
<text x="68.3" y="166.6" transform="rotate(-90 68.3 166.6)">H4</text>
<text x="70.9" y="166.6" transform="rotate(-90 70.9 166.6)">H3</text>
<text x="73.4" y="166.6" transform="rotate(-90 73.4 166.6)">H2</text>
<text x="75.9" y="166.6" transform="rotate(-90 75.9 166.6)">H1</text>
<text x="98.8" y="166.6" transform="rotate(-90 98.8 166.6)">V30</text>
<text x="101.3" y="166.6" transform="rotate(-90 101.3 166.6)">V29</text>
<text x="103.9" y="166.6" transform="rotate(-90 103.9 166.6)">V28</text>
<text x="106.4" y="166.6" transform="rotate(-90 106.4 166.6)">V27</text>
<text x="109" y="166.6" transform="rotate(-90 109 166.6)">V26</text>
<text x="111.5" y="166.6" transform="rotate(-90 111.5 166.6)">V25</text>
<text x="114" y="166.6" transform="rotate(-90 114 166.6)">V24</text>
<text x="116.6" y="166.6" transform="rotate(-90 116.6 166.6)">V23</text>
<text x="119.1" y="166.6" transform="rotate(-90 119.1 166.6)">V22</text>
<text x="121.7" y="166.6" transform="rotate(-90 121.7 166.6)">V21</text>
<text x="124.2" y="166.6" transform="rotate(-90 124.2 166.6)">V20</text>
<text x="126.7" y="166.6" transform="rotate(-90 126.7 166.6)">V19</text>
<text x="129.3" y="166.6" transform="rotate(-90 129.3 166.6)">V18</text>
<text x="131.8" y="166.6" transform="rotate(-90 131.8 166.6)">V17</text>
<text x="134.4" y="166.6" transform="rotate(-90 134.4 166.6)">V16</text>
<text x="136.9" y="166.6" transform="rotate(-90 136.9 166.6)">V15</text>
<text x="139.4" y="166.6" transform="rotate(-90 139.4 166.6)">V14</text>
<text x="142" y="166.6" transform="rotate(-90 142 166.6)">V13</text>
<text x="144.5" y="166.6" transform="rotate(-90 144.5 166.6)">V12</text>
<text x="147.1" y="166.6" transform="rotate(-90 147.1 166.6)">V11</text>
<text x="149.6" y="166.6" transform="rotate(-90 149.6 166.6)">V10</text>
<text x="152.1" y="166.6" transform="rotate(-90 152.1 166.6)">V9</text>
<text x="154.7" y="166.6" transform="rotate(-90 154.7 166.6)">V8</text>
<text x="157.2" y="166.6" transform="rotate(-90 157.2 166.6)">V7</text>
<text x="159.8" y="166.6" transform="rotate(-90 159.8 166.6)">V6</text>
<text x="162.3" y="166.6" transform="rotate(-90 162.3 166.6)">V5</text>
<text x="164.8" y="166.6" transform="rotate(-90 164.8 166.6)">V4</text>
<text x="167.4" y="166.6" transform="rotate(-90 167.4 166.6)">V3</text>
<text x="169.9" y="166.6" transform="rotate(-90 169.9 166.6)">V2</text>
<text x="172.5" y="166.6" transform="rotate(-90 172.5 166.6)">V1</text>
<text x="200.7" y="162.6">P?</text>
<text x="219.7" y="162.6">V?</text>
<text x="228.6" y="162.6">P?</text>
<text x="247.6" y="162.6">V?</text>
<text x="200.7" y="168.9">P?</text>
<text x="219.7" y="168.9">V?</text>
<text x="228.6" y="168.9">P?</text>
<text x="247.6" y="168.9">V?</text>
</g>
<g font-size="1.1" fill="#00a0a0">
<text x="229.9" y="37.2" transform="rotate(-90 229.9 37.2)">+3,3V</text>
<text x="268.7" y="37.2" transform="rotate(-90 268.7 37.2)">+3,3V</text>
<text x="40.7" y="126.3">+12V</text>
</g>
</svg>
